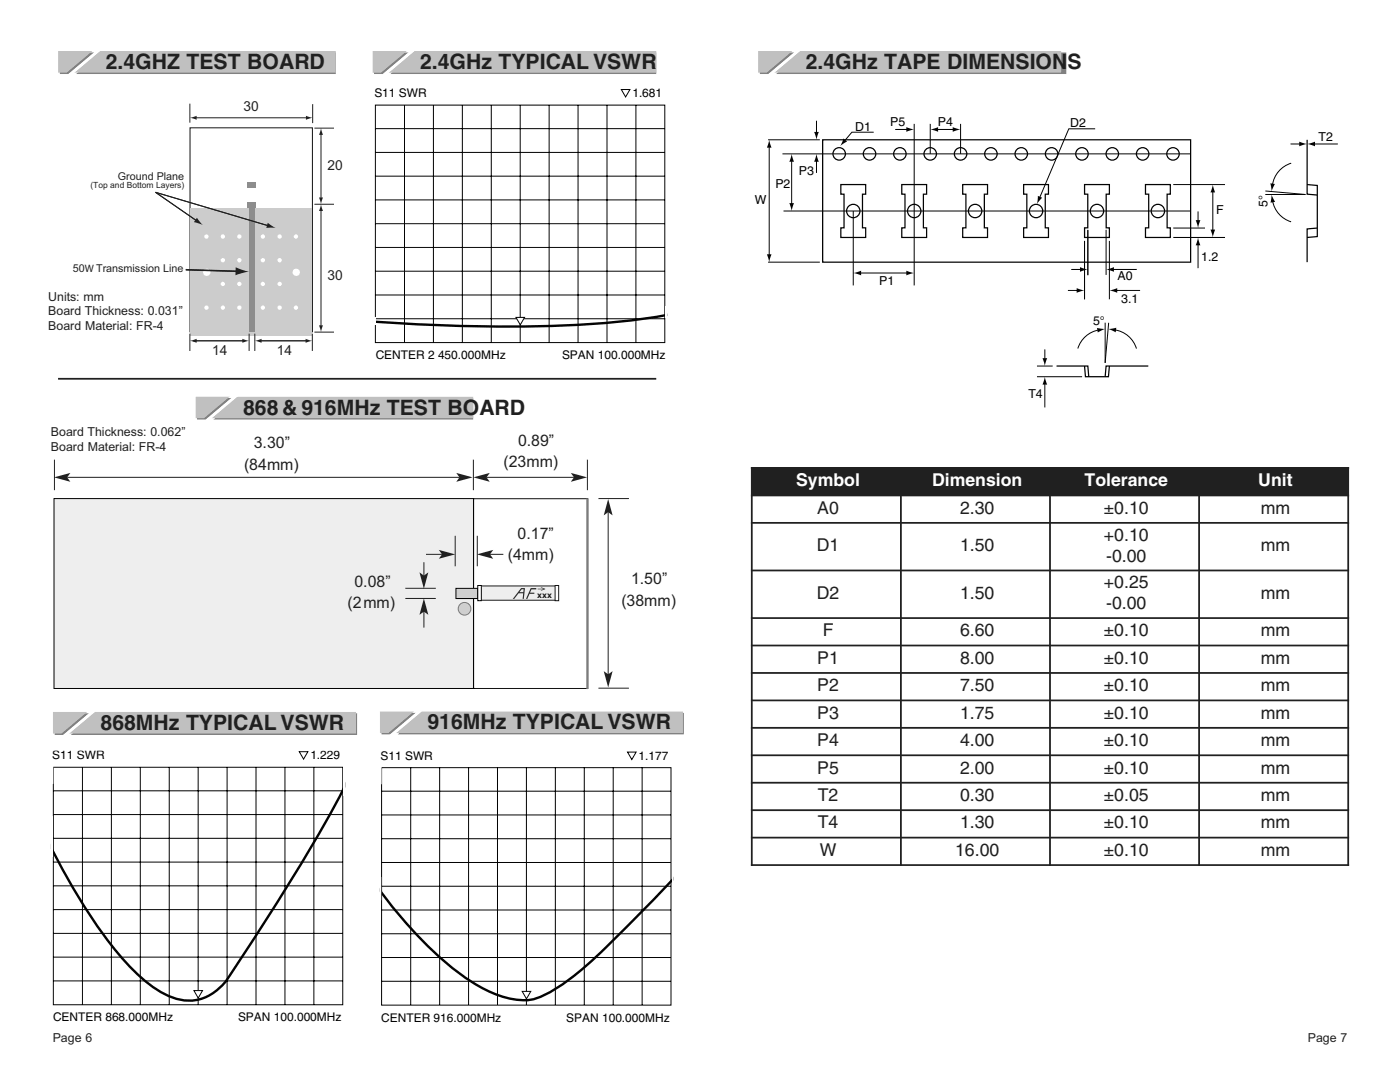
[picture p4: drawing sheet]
<svg xmlns="http://www.w3.org/2000/svg" width="279mm" height="216mm" viewBox="0 0 279 216" stroke-linecap="round" stroke-linejoin="round" font-family="sans-serif">
<g fill="#827f7e">
<path d="M15.1 14.8l5.2-4.4h46.8v4.4z"/>
<path d="M11.9 10.4h6.9l-5.2 4.4h-1.7z"/>
</g>
<g fill="#c2c0be">
<path d="M14.8 14.5l5.2-4.3h47.1v4.3z"/>
<path d="M11.6 10.2h6.9l-5.2 4.3h-1.7z"/>
</g>
<g fill="#827f7e">
<path d="M14.1 146.7l5.2-4.4h52v4.4z"/>
<path d="M10.9 142.3h6.9l-5.2 4.4h-1.7z"/>
</g>
<g fill="#c2c0be">
<path d="M13.7 146.4l5.2-4.4h52.2v4.4z"/>
<path d="M10.5 142h7l-5.2 4.4h-1.8z"/>
</g>
<path d="M37.9 25.5h24.5v40.7h-24.5z" fill="#fff"/>
<path d="M37.9 25.5h24.5v40.7h-24.5z" fill="none" stroke="#231f20" stroke-width=".21"/>
<path d="M38 41.6h24.2v25.4h-24.2z" fill="#c9cdd3"/>
<path d="M37.9 20.7v3.8M62.4 20.8v3.8M62.7 25.6h4M62.7 40.8h4M37.9 66.6v3.4M49.7 66.6v3.4M50.9 66.6v3.4M62.3 66.6v3.4M62.7 66.3h4" fill="none" stroke="#231f20" stroke-width=".2"/>
<g fill="#fff">
<circle cx="41.3" cy="54.3" r=".73"/>
<circle cx="59.1" cy="54.3" r=".73"/>
<circle cx="47.8" cy="47.2" r=".43"/>
<circle cx="47.8" cy="51.9" r=".43"/>
<circle cx="47.8" cy="56.7" r=".43"/>
<circle cx="47.8" cy="61.4" r=".43"/>
<circle cx="52.5" cy="47.2" r=".43"/>
<circle cx="52.5" cy="51.9" r=".43"/>
<circle cx="52.5" cy="56.7" r=".43"/>
<circle cx="52.5" cy="61.4" r=".43"/>
<circle cx="55.8" cy="47.2" r=".43"/>
<circle cx="55.8" cy="51.9" r=".43"/>
<circle cx="55.8" cy="56.7" r=".43"/>
<circle cx="55.8" cy="61.4" r=".43"/>
<circle cx="59.1" cy="47.2" r=".43"/>
<circle cx="59.1" cy="61.4" r=".43"/>
<circle cx="44.5" cy="47.2" r=".43"/>
<circle cx="44.5" cy="51.9" r=".43"/>
<circle cx="44.5" cy="56.7" r=".43"/>
<circle cx="44.5" cy="61.4" r=".43"/>
<circle cx="41.2" cy="47.2" r=".43"/>
<circle cx="41.2" cy="61.4" r=".43"/>
</g>
<g fill="#888f95">
<path d="M49.4 36.3h1.7v1.1h-1.7z"/>
<path d="M49.4 40.4h1.7v1.2h-1.7z"/>
<path d="M49.8 40.9h1v25.2h-1z"/>
</g>
<path d="M39 23.5h22.4z" fill="#fff"/>
<path d="M39 23.5h22.4" fill="none" stroke="#231f20" stroke-width=".2"/>
<g fill="#231f20">
<path d="M61.1 23.1l1.3 .4-1.3 .4z"/>
<path d="M37.9 23.5l1.3-.4v.8z"/>
</g>
<path d="M64.1 26.4v13.2" fill="none" stroke="#231f20" stroke-width=".2"/>
<g fill="#231f20">
<path d="M63.7 39.4h.8l-.4 1.4z"/>
<path d="M64.1 25.6l.4 1.3h-.8z"/>
</g>
<path d="M64.1 41.9v23.5" fill="none" stroke="#231f20" stroke-width=".2"/>
<g fill="#231f20">
<path d="M63.7 64.9h.8l-.4 1.4z"/>
<path d="M64.1 40.8l.4 1.3h-.8z"/>
</g>
<path d="M38.6 68h10" fill="none" stroke="#231f20" stroke-width=".2"/>
<g fill="#231f20">
<path d="M48.4 67.6l1.3 .4-1.3 .4z"/>
<path d="M37.9 68l1.3-.4v.8z"/>
</g>
<path d="M51.9 68h9.5" fill="none" stroke="#231f20" stroke-width=".2"/>
<g fill="#231f20">
<path d="M61 67.6l1.3 .4-1.3 .4z"/>
<path d="M50.9 68l1.3-.4v.8z"/>
</g>
<path d="M37.1 54h10.5M37.1 53.8l10.5 .3" fill="none" stroke="#231f20" stroke-width=".32"/>
<g fill="#231f20">
<path d="M47 53.3l2.7 .9-2.7 .7z"/>
<path d="M31 38.4l22.6 6.7z"/>
</g>
<path d="M31 38.4l22.6 6.7" fill="none" stroke="#231f20" stroke-width=".21"/>
<g fill="#231f20">
<path d="M53.4 44.5l1.6 1h-1.9z"/>
<path d="M31 38.4l8.3 5.7z"/>
</g>
<path d="M31 38.4l8.3 5.7" fill="none" stroke="#231f20" stroke-width=".21"/>
<path d="M39.3 43.4l1.2 1.5-1.8-.6z" fill="#231f20"/>
<g fill="#827f7e">
<path d="M79.3 146.6l5.2-4.4h52v4.4z"/>
<path d="M76.1 142.2h6.9l-5.2 4.4h-1.7z"/>
</g>
<g fill="#c2c0be">
<path d="M79 146.3l5.2-4.4h52.1v4.4z"/>
<path d="M75.8 141.9h6.9l-5.2 4.4h-1.7z"/>
</g>
<g fill="#827f7e">
<path d="M77.8 14.8l5.2-4.4h48v4.4z"/>
<path d="M74.6 10.4h7l-5.2 4.4h-1.8z"/>
</g>
<g fill="#c2c0be">
<path d="M77.5 14.5l5.2-4.3h48.3v4.3z"/>
<path d="M74.3 10.2h7l-5.2 4.3h-1.8z"/>
</g>
<path d="M97.1 95.2h17.4" fill="none" stroke="#231f20" stroke-width=".2"/>
<g fill="#231f20">
<path d="M94.5 95.2l3.2-.8-.5 .8 .5 .9z" fill-rule="evenodd"/>
<path d="M113.9 94.4l3.3 .8-3.3 .9 .6-.8z" fill-rule="evenodd"/>
</g>
<g fill="#827f7e">
<path d="M42.5 83.7l5.2-4.3h46.8v4.3z"/>
<path d="M39.3 79.4h7l-5.2 4.3h-1.8z"/>
</g>
<g fill="#c2c0be">
<path d="M42.2 83.5l5.2-4.4h47.1v4.4z"/>
<path d="M39 79.1h6.9l-5.2 4.4h-1.7z"/>
</g>
<path d="M11.6 75.6h119.4" fill="none" stroke="#231f20" stroke-width=".35"/>
<path d="M10.9 91.7v6.1M13.4 95.2h78.3M94.5 91.7v6.1M117.2 91.7v6.1" fill="none" stroke="#231f20" stroke-width=".2"/>
<g fill="#231f20">
<path d="M10.8 95.2l3.2-.8-.5 .8 .5 .9z" fill-rule="evenodd"/>
<path d="M91.1 94.4l3.2 .8-3.2 .9 .5-.8z" fill-rule="evenodd"/>
</g>
<path d="M121.4 102.2v32.3" fill="none" stroke="#231f20" stroke-width=".2"/>
<g fill="#231f20">
<path d="M121.4 99.6l.9 3.2-.8-.5-1 .5z" fill-rule="evenodd"/>
<path d="M120.5 133.9l.8 .6 1-.6-.9 3.3z" fill-rule="evenodd"/>
</g>
<path d="M119.4 99.5h6.1M119.4 137.3h6.1" fill="none" stroke="#231f20" stroke-width=".2"/>
<g fill="#827f7e">
<path d="M154.8 14.8l5.2-4.4h52.9v4.4z"/>
<path d="M151.6 10.4h6.9l-5.2 4.4h-1.7z"/>
</g>
<g fill="#c2c0be">
<path d="M154.5 14.5l5.2-4.3h52.1v4.3z"/>
<path d="M151.3 10.2h6.9l-5.2 4.3h-1.7z"/>
</g>
<g fill="none" stroke="#020303" stroke-width=".2">
<path d="M74.9 21h57.8v47.4h-57.8zM74.9 25.7h57.7M74.9 30.4h57.7M74.9 35.2h57.7M74.9 39.9h57.7M80.7 21v47.3M86.5 21v47.3M92.3 21v47.3M98 21v47.3M103.8 21v47.3M109.6 21v47.3M115.4 21v47.3"/>
<path d="M121.1 21v47.3M126.9 21v47.3M74.9 44.6h57.7M74.9 49.4h57.7M74.9 54.1h57.7M74.9 58.9h57.7M74.9 63.6h57.7"/>
</g>
<path d="M103 63.3h1.7l-.9 1.5z" fill="#fff"/>
<path d="M103 63.3h1.7l-.9 1.5z" fill="none" stroke="#020303" stroke-width=".2"/>
<path d="M124 17.9h1.7l-.8 1.5z" fill="#fff"/>
<path d="M124 17.9h1.7l-.8 1.5z" fill="none" stroke="#020303" stroke-width=".2"/>
<path d="M133.2 62.8a186.5 186.5 0 0 1-36.3 2.3l-12.2-.3-10.3-.6" fill="none" stroke="#020303" stroke-width=".48"/>
<g fill="#fff">
<path d="M132.8 61.1h.4v2.3h-.4z"/>
<path d="M74.4 63.2h.4v1.6h-.4z"/>
</g>
<g fill="none" stroke="#020303" stroke-width=".2">
<path d="M10.6 153.1h57.8v47.4h-57.8zM10.6 157.8h57.8M16.5 153.1v47.4M22.2 153.1v47.4M28 153.1v47.4M33.8 153.1v47.4M39.5 153.1v47.4M45.3 153.1v47.4M51.1 153.1v47.4M56.9 153.1v47.4M62.6 153.1v47.4M10.6 162.5h57.8"/>
<path d="M10.6 167.3h57.8M10.6 172h57.8M10.6 176.8h57.8M10.6 181.5h57.8M10.6 186.2h57.8M10.6 191h57.8M10.6 195.7h57.8"/>
</g>
<path d="M25.8 151.5h2.1v1h-2.1z" fill="#fff"/>
<path d="M25.8 151.5h2.1v1h-2.1z" fill="none" stroke="#fff" stroke-width=".2"/>
<path d="M50.2 151.4h1.3v1.1h-1.3z" fill="#fff"/>
<path d="M50.2 151.4h1.3v1.1h-1.3z" fill="none" stroke="#fff" stroke-width=".2"/>
<path d="M59.7 150h1.7l-.8 1.5z" fill="#fff"/>
<path d="M59.7 150h1.7l-.8 1.5z" fill="none" stroke="#020303" stroke-width=".2"/>
<path d="M10.1 152.3h.4v4h-.4z" fill="#fff"/>
<path d="M10.1 152.3h.4v4h-.4" fill="none" stroke="#fff" stroke-width=".2"/>
<path d="M38.7 197.7h1.7l-.8 1.4z" fill="#fff"/>
<path d="M38.7 197.7h1.7l-.8 1.4z" fill="none" stroke="#020303" stroke-width=".2"/>
<path d="M68.9 156.7a412.5 412.5 0 0 1-21.9 36.2l-.8 1.2a10.9 10.9 0 0 1-7.1 5.5 11.5 11.5 0 0 1-8.3-2.5 50.6 50.6 0 0 1-11.8-12.9l-4.8-7.7-4.1-7.5" fill="none" stroke="#020303" stroke-width=".48"/>
<g fill="#fff">
<path d="M68.5 149.7h.4v9.2h-.4z"/>
<path d="M10.1 162.9h.4v8h-.4z"/>
</g>
<path d="M10.1 162.9h.4v8h-.4" fill="none" stroke="#fff" stroke-width=".2"/>
<g fill="none" stroke="#020303" stroke-width=".2">
<path d="M76.2 153.2h57.7v47.4h-57.7zM76.2 157.9h57.7M82 153.2v47.3M87.7 153.2v47.3M93.5 153.2v47.3M99.3 153.2v47.3M105.1 153.2v47.3M110.8 153.2v47.3M116.6 153.2v47.3M122.4 153.2v47.3M128.2 153.2v47.3M76.2 162.6h57.7"/>
<path d="M76.2 167.4h57.7M76.2 172.1h57.7M76.2 176.8h57.7M76.2 181.6h57.7M76.2 186.3h57.7M76.2 191.1h57.7M76.2 195.8h57.7"/>
</g>
<path d="M91.3 151.5h2.1v1.1h-2.1z" fill="#fff"/>
<path d="M91.3 151.5h2.1v1.1h-2.1z" fill="none" stroke="#fff" stroke-width=".2"/>
<path d="M115.7 151.5h1.3v1.1h-1.3z" fill="#fff"/>
<path d="M115.7 151.5h1.3v1.1h-1.3z" fill="none" stroke="#fff" stroke-width=".2"/>
<path d="M125.2 150.1h1.8l-.9 1.5z" fill="#fff"/>
<path d="M125.2 150.1h1.8l-.9 1.5z" fill="none" stroke="#020303" stroke-width=".2"/>
<path d="M75.7 152.4h.4v4h-.4z" fill="#fff"/>
<path d="M75.6 152.4h.5v4h-.5" fill="none" stroke="#fff" stroke-width=".2"/>
<path d="M104.2 197.8h1.7l-.8 1.5z" fill="#fff"/>
<path d="M104.2 197.8h1.7l-.8 1.5z" fill="none" stroke="#020303" stroke-width=".2"/>
<path d="M134.5 175.3l-3.2 3.3a353.4 353.4 0 0 1-14.7 14.5 31.7 31.7 0 0 1-9.7 6.1l-1.7 .4a19.1 19.1 0 0 1-11-3.6 71 71 0 0 1-16.1-15.4l-2.5-3.1" fill="none" stroke="#020303" stroke-width=".48"/>
<g fill="#fff">
<path d="M134 172.8h.4v4.4h-.4z"/>
<path d="M75.7 175.1h.3v4.4h-.3z"/>
</g>
<path d="M75.6 175.1h.4v4.4h-.4" fill="none" stroke="#fff" stroke-width=".2"/>
<path d="M94.5 99.5h22.8v37.9h-22.8z" fill="none" stroke="#0c0b0c" stroke-width=".2"/>
<path d="M10.8 99.5h83.7v37.9h-83.7z" fill="#f0eeec"/>
<path d="M10.8 99.5h83.7v37.9h-83.7z" fill="none" stroke="#020303" stroke-width=".2"/>
<path d="M91 117.4h4.3v2h-4.3z" fill="#d0d0cf"/>
<path d="M91 117.4h4.3v2h-4.3z" fill="none" stroke="#020303" stroke-width=".2"/>
<circle cx="92.7" cy="121.5" r="1.26" fill="#d0d0cf"/>
<circle cx="92.7" cy="121.5" r="1.26" fill="none" stroke="#7b7978" stroke-width=".2"/>
<path d="M95.7 116.9h15.4v2.9h-15.4z" fill="#f0edec"/>
<path d="M95.7 116.9h15.4v2.9h-15.4z" fill="none" stroke="#1f1618" stroke-width=".2"/>
<path d="M95.3 116.8h.8v3.1h-.8z" fill="#fff"/>
<path d="M95.3 116.8h.8v3.1h-.8z" fill="none" stroke="#020303" stroke-width=".2"/>
<path d="M110.8 116.8h.7v3.1h-.7z" fill="#fff"/>
<path d="M110.8 116.8h.7v3.1h-.7z" fill="none" stroke="#1f1618" stroke-width=".2"/>
<g fill="#392528">
<path d="M107.3 117.5h1.2l-.6-.3 .9 .4-.9 .3v-.1l.6-.2h-1.2z"/>
<path d="M105.9 117.3h1.1v.3h-.9l-.3 .7h.8v.2h-.9l-.5 1h-.2z"/>
<path d="M104 117.3l-1.7 2.2h.3l.9-1.1h.9l-.1 1.1h.2l.3-2.2zM104.1 117.6h.4l-.1 .6h-.7z"/>
</g>
<path d="M117.2 99.4v38.1" fill="none" stroke="#7d7c7c" stroke-width=".35"/>
<path d="M84.6 122.1v3.1" fill="none" stroke="#231f20" stroke-width=".2"/>
<path d="M84.6 119.4l.9 3.3-.8-.6-1 .6z" fill-rule="evenodd" fill="#231f20"/>
<path d="M84.6 112.2v2.6" fill="none" stroke="#231f20" stroke-width=".2"/>
<path d="M83.7 114.2l.8 .6 1-.6-.9 3.3z" fill-rule="evenodd" fill="#231f20"/>
<path d="M80.9 117.4h6.1M80.9 119.4h6.1M85 110.6h3.2" fill="none" stroke="#231f20" stroke-width=".2"/>
<path d="M87.6 109.7l3.2 .9-3.2 .9 .6-.8z" fill-rule="evenodd" fill="#231f20"/>
<path d="M97.8 110.6h2.7" fill="none" stroke="#231f20" stroke-width=".2"/>
<path d="M95.2 110.6l3.2-.9-.5 .8 .5 1z" fill-rule="evenodd" fill="#231f20"/>
<path d="M90.8 106.9v6.1M95.3 106.9v6.1" fill="none" stroke="#231f20" stroke-width=".2"/>
<g fill="none" stroke="#010202" stroke-width=".25">
<path d="M164.2 27.9h73.4v24.4h-73.4z"/>
<circle cx="167.5" cy="30.7" r="1.24"/>
</g>
<path d="M156.2 30.7h81.3M156.4 42.1h81.1M170.3 42.1v14.9M171.5 54.5h9.8M182.4 42.1v14.9" fill="none" stroke="#010202" stroke-width=".2"/>
<g fill="#010202">
<path d="M180.9 54l1.5 .5-1.5 .4z"/>
<path d="M170.3 54.5l1.6-.5v.9z"/>
</g>
<path d="M162.9 32v2.5" fill="none" stroke="#010202" stroke-width=".2"/>
<path d="M162.9 30.7l.5 1.6h-.9z" fill="#010202"/>
<path d="M158 31.9v9.1" fill="none" stroke="#010202" stroke-width=".2"/>
<g fill="#010202">
<path d="M157.5 40.5h1l-.5 1.6z"/>
<path d="M158 30.7l.5 1.6h-1z"/>
</g>
<path d="M153.3 27.9h10.3M153.5 29.3v21.8M153.3 52.3h10.3" fill="none" stroke="#010202" stroke-width=".2"/>
<g fill="#010202">
<path d="M153 50.7h1l-.5 1.6z"/>
<path d="M153.5 27.9l.5 1.6h-1z"/>
</g>
<path d="M174.4 26.4h-4.4l-1.5 1.8" fill="none" stroke="#010202" stroke-width=".2"/>
<path d="M168.3 27.6l.8 .6-1.4 .9z" fill="#010202"/>
<path d="M182.4 24.7v17.4M185.6 24.7v6M187 25.8h3.4M191.7 24.7v6" fill="none" stroke="#010202" stroke-width=".2"/>
<g fill="#010202">
<path d="M190.1 25.4l1.6 .4-1.6 .5z"/>
<path d="M185.6 25.8l1.6-.4v.9z"/>
</g>
<path d="M178.7 25.8h2.3" fill="none" stroke="#010202" stroke-width=".2"/>
<path d="M180.9 25.4l1.5 .4-1.5 .5z" fill="#010202"/>
<path d="M218.6 25.7h-5.3l-5.9 13.9" fill="none" stroke="#010202" stroke-width=".2"/>
<path d="M207.1 39.1l.9 .4-1.1 1.2z" fill="#010202"/>
<g fill="none" stroke="#010202" stroke-width=".25">
<path d="M167.8 36.8h5v1.9h-.7v6.8h.7v1.9h-5v-1.9h.6v-6.8h-.6zM180 36.8h4.9v1.9h-.6v6.8h.6v1.9h-4.9v-1.9h.6v-6.8h-.6zM192.1 36.8h5v1.9h-.7v6.8h.7v1.9h-5v-1.9h.7v-6.8h-.7zM204.3 36.8h4.9v1.9h-.6v6.8h.6v1.9h-4.9v-1.9h.6v-6.8h-.6zM216.4 36.8h5v1.9h-.6v6.8h.6v1.9h-5v-1.9h.7v-6.8h-.7zM228.6 36.8h5v1.9h-.7v6.8h.7v1.9h-5v-1.9h.6v-6.8h-.6z"/>
<circle cx="173.5" cy="30.7" r="1.24"/>
<circle cx="179.6" cy="30.7" r="1.24"/>
<circle cx="185.6" cy="30.7" r="1.24"/>
<circle cx="191.7" cy="30.7" r="1.24"/>
<circle cx="197.8" cy="30.7" r="1.24"/>
<circle cx="203.8" cy="30.7" r="1.24"/>
<circle cx="209.9" cy="30.7" r="1.24"/>
<circle cx="215.9" cy="30.7" r="1.24"/>
<circle cx="222" cy="30.7" r="1.24"/>
<circle cx="228" cy="30.7" r="1.24"/>
<circle cx="234.1" cy="30.7" r="1.24"/>
<circle cx="170.3" cy="42.1" r="1.33"/>
<circle cx="182.4" cy="42.1" r="1.33"/>
<circle cx="194.6" cy="42.1" r="1.33"/>
<circle cx="206.8" cy="42.1" r="1.33"/>
<circle cx="218.9" cy="42.1" r="1.33"/>
<circle cx="231.1" cy="42.1" r="1.33"/>
</g>
<path d="M162.9 24.1v2.5" fill="none" stroke="#010202" stroke-width=".2"/>
<path d="M162.5 26.3h.9l-.5 1.6z" fill="#010202"/>
<path d="M213.8 53.8h2.1M216.4 48.1v11.6M217.1 45.8v9.1M220.7 45.8v9.1M221.4 48.1v11.6" fill="none" stroke="#010202" stroke-width=".2"/>
<path d="M215.5 53.3l1.6 .5-1.6 .4z" fill="#010202"/>
<path d="M222 53.8h4.9" fill="none" stroke="#010202" stroke-width=".2"/>
<path d="M220.7 53.8l1.6-.5v.9z" fill="#010202"/>
<path d="M213.1 58h2.2" fill="none" stroke="#010202" stroke-width=".2"/>
<path d="M214.9 57.5l1.5 .5-1.5 .4z" fill="#010202"/>
<path d="M222.7 58h4.8" fill="none" stroke="#010202" stroke-width=".2"/>
<path d="M221.4 58l1.6-.5v.9z" fill="#010202"/>
<path d="M234.1 36.8h10.4M234.1 47.4h10.4M234.1 45.5h6.4M239.1 42.2v2.1" fill="none" stroke="#010202" stroke-width=".2"/>
<path d="M238.6 43.9h1l-.5 1.6z" fill="#010202"/>
<path d="M239.1 48.6v4.9" fill="none" stroke="#010202" stroke-width=".2"/>
<path d="M239.1 47.4l.5 1.6h-1z" fill="#010202"/>
<path d="M242 38v8.2" fill="none" stroke="#010202" stroke-width=".2"/>
<g fill="#010202">
<path d="M241.6 45.8h.9l-.5 1.6z"/>
<path d="M242 36.8l.5 1.6h-.9z"/>
</g>
<path d="M260.9 27.9v10.8l2 .2M260.9 36.8l2 .2v10.2l-2 .2M262.9 45.5l-2 .2v6.6" fill="none" stroke="#010202" stroke-width=".25"/>
<path d="M257.5 28.7h2.2" fill="none" stroke="#010202" stroke-width=".2"/>
<path d="M259.3 28.3l1.6 .4-1.6 .5z" fill="#010202"/>
<path d="M262.1 28.7h4.9" fill="none" stroke="#010202" stroke-width=".2"/>
<path d="M260.9 28.7l1.5-.4v.9z" fill="#010202"/>
<path d="M210.9 73h6.2l.2 2.2M216.4 73l.2 2.2h4.6l.2-2.2M229.2 73h-8.5l-.1 2.2" fill="none" stroke="#010202" stroke-width=".25"/>
<path d="M219.3 65.8a5.3 5.3 0 0 0-4.2 3.7M220.6 64.4v8l.7-8" fill="none" stroke="#010202" stroke-width=".2"/>
<path d="M218.9 65.4l1.7 .2-1.5 .8z" fill="#010202"/>
<path d="M222.4 65.8a5.3 5.3 0 0 1 4.4 3.8" fill="none" stroke="#010202" stroke-width=".2"/>
<path d="M221.2 65.6l1.6-.2-.1 .9z" fill="#010202"/>
<path d="M206.9 73h3.2M206.9 75.2h9.1M208.5 69.7v2.2" fill="none" stroke="#010202" stroke-width=".2"/>
<path d="M208.1 71.5h.9l-.5 1.5z" fill="#010202"/>
<path d="M208.5 76.4v4.9" fill="none" stroke="#010202" stroke-width=".2"/>
<path d="M208.5 75.2l.5 1.5h-.9z" fill="#010202"/>
<path d="M252.5 38.1l8 .7h-8M254 40a5.3 5.3 0 0 0 3.7 4.3" fill="none" stroke="#010202" stroke-width=".2"/>
<path d="M253.8 38.8l.7 1.5-.9 .1z" fill="#010202"/>
<path d="M257.7 32.6a5.3 5.3 0 0 0-3.8 4.4" fill="none" stroke="#010202" stroke-width=".2"/>
<path d="M253.5 36.6l.9 .1-.6 1.5z" fill="#010202"/>
<path d="M149.9 93.2h119.3v79.6h-119.3z" fill="#fff"/>
<g fill="#231f20">
<path d="M149.9 93.2h29.9v5.7h-29.9z"/>
<path d="M179.8 93.2h29.7v5.7h-29.7z"/>
<path d="M209.5 93.2h29.8v5.7h-29.8z"/>
<path d="M239.3 93.2h29.9v5.7h-29.9z"/>
</g>
<g fill="#fff">
<path d="M149.9 98.9h29.9v5.4h-29.9z"/>
<path d="M179.8 98.9h29.7v5.4h-29.7z"/>
<path d="M209.5 98.9h29.8v5.4h-29.8z"/>
<path d="M239.3 98.9h29.9v5.4h-29.9z"/>
<path d="M149.9 104.3h29.9v9.5h-29.9z"/>
<path d="M179.8 104.3h29.7v9.5h-29.7z"/>
<path d="M209.5 104.3h29.8v9.5h-29.8z"/>
<path d="M239.3 104.3h29.9v9.5h-29.9z"/>
<path d="M149.9 113.8h29.9v9.5h-29.9z"/>
<path d="M179.8 113.8h29.7v9.5h-29.7z"/>
<path d="M209.5 113.8h29.8v9.5h-29.8z"/>
<path d="M239.3 113.8h29.9v9.5h-29.9z"/>
<path d="M149.9 123.3h29.9v5.5h-29.9z"/>
<path d="M179.8 123.3h29.7v5.5h-29.7z"/>
<path d="M209.5 123.3h29.8v5.5h-29.8z"/>
<path d="M239.3 123.3h29.9v5.5h-29.9z"/>
<path d="M149.9 128.8h29.9v5.5h-29.9z"/>
<path d="M179.8 128.8h29.7v5.5h-29.7z"/>
<path d="M209.5 128.8h29.8v5.5h-29.8z"/>
<path d="M239.3 128.8h29.9v5.5h-29.9z"/>
<path d="M149.9 134.3h29.9v5.5h-29.9z"/>
<path d="M179.8 134.3h29.7v5.5h-29.7z"/>
<path d="M209.5 134.3h29.8v5.5h-29.8z"/>
<path d="M239.3 134.3h29.9v5.5h-29.9z"/>
<path d="M149.9 139.8h29.9v5.4h-29.9z"/>
<path d="M179.8 139.8h29.7v5.4h-29.7z"/>
<path d="M209.5 139.8h29.8v5.4h-29.8z"/>
<path d="M239.3 139.8h29.9v5.4h-29.9z"/>
<path d="M149.9 145.2h29.9v5.5h-29.9z"/>
<path d="M179.8 145.2h29.7v5.5h-29.7z"/>
<path d="M209.5 145.2h29.8v5.5h-29.8z"/>
<path d="M239.3 145.2h29.9v5.5h-29.9z"/>
<path d="M149.9 150.7h29.9v5.5h-29.9z"/>
<path d="M179.8 150.7h29.7v5.5h-29.7z"/>
<path d="M209.5 150.7h29.8v5.5h-29.8z"/>
<path d="M239.3 150.7h29.9v5.5h-29.9z"/>
<path d="M149.9 156.2h29.9v5.5h-29.9z"/>
<path d="M179.8 156.2h29.7v5.5h-29.7z"/>
<path d="M209.5 156.2h29.8v5.5h-29.8z"/>
<path d="M239.3 156.2h29.9v5.5h-29.9z"/>
<path d="M149.9 161.7h29.9v5.4h-29.9z"/>
<path d="M179.8 161.7h29.7v5.4h-29.7z"/>
<path d="M209.5 161.7h29.8v5.4h-29.8z"/>
<path d="M239.3 161.7h29.9v5.4h-29.9z"/>
<path d="M149.9 167.1h29.9v5.7h-29.9z"/>
<path d="M179.8 167.1h29.7v5.7h-29.7z"/>
<path d="M209.5 167.1h29.8v5.7h-29.8z"/>
<path d="M239.3 167.1h29.9v5.7h-29.9z"/>
</g>
<g fill="none" stroke="#231f20" stroke-width=".35">
<path d="M149.9 93.4h119.3M149.9 98.9h119.3M150 93.2v79.6M179.8 93.2v79.6M209.5 93.2v79.6M239.3 93.2v79.6M269.1 93.2v79.6M149.9 104.3h119.3M149.9 113.8h119.3M149.9 123.3h119.3M149.9 128.8h119.3M149.9 134.3h119.3"/>
<path d="M149.9 139.8h119.3M149.9 145.2h119.3M149.9 150.7h119.3M149.9 156.2h119.3M149.9 161.7h119.3M149.9 167.1h119.3M149.9 172.6h119.3"/>
</g>
<g font-size="4.2" fill="#231f20">
<text x="21.1" y="13.8">2.4GHZ TEST BOARD</text>
<text x="83.8" y="13.8">2.4GHz TYPICAL VSWR</text>
<text x="160.8" y="13.8">2.4GHz TAPE DIMENSIONS</text>
<text x="48.5" y="82.7">868 &amp; 916MHz TEST BOARD</text>
<text x="20.1" y="145.7">868MHz TYPICAL VSWR</text>
<text x="85.3" y="145.6">916MHz TYPICAL VSWR</text>
</g>
<g font-size="3.5" fill="#fff">
<text x="158.9" y="97">Symbol</text>
<text x="186" y="97">Dimension</text>
<text x="216.5" y="97">Tolerance</text>
<text x="251.1" y="97">Unit</text>
</g>
<g font-size="3.5" fill="#231f20">
<text x="163.1" y="102.5">A0</text>
<text x="191.6" y="102.5">2.30</text>
<text x="220.3" y="102.5">±0.10</text>
<text x="220.3" y="107.9">+0.10</text>
<text x="251.6" y="102.5">mm</text>
<text x="163" y="110">D1</text>
<text x="191.6" y="110">1.50</text>
<text x="220.8" y="112.1">-0.00</text>
<text x="251.6" y="110">mm</text>
<text x="163" y="119.5">D2</text>
<text x="191.6" y="119.5">1.50</text>
<text x="220.3" y="117.4">+0.25</text>
<text x="251.6" y="119.5">mm</text>
<text x="220.8" y="121.6">-0.00</text>
<text x="164.2" y="127">F</text>
<text x="191.6" y="127">6.60</text>
<text x="220.3" y="127">±0.10</text>
<text x="251.6" y="127">mm</text>
<text x="163.1" y="132.4">P1</text>
<text x="163.1" y="137.9">P2</text>
<text x="191.6" y="132.4">8.00</text>
<text x="191.6" y="137.9">7.50</text>
<text x="220.3" y="132.4">±0.10</text>
<text x="220.3" y="137.9">±0.10</text>
<text x="251.6" y="132.4">mm</text>
<text x="251.6" y="137.9">mm</text>
<text x="163.1" y="143.4">P3</text>
<text x="191.6" y="143.4">1.75</text>
<text x="220.3" y="143.4">±0.10</text>
<text x="251.6" y="143.4">mm</text>
<text x="163.1" y="148.9">P4</text>
<text x="191.6" y="148.9">4.00</text>
<text x="220.3" y="148.9">±0.10</text>
<text x="251.6" y="148.9">mm</text>
<text x="163.1" y="154.3">P5</text>
<text x="191.6" y="154.3">2.00</text>
<text x="220.3" y="154.3">±0.10</text>
<text x="251.6" y="154.3">mm</text>
<text x="163.2" y="159.8">T2</text>
<text x="191.6" y="159.8">0.30</text>
<text x="220.3" y="159.8">±0.05</text>
<text x="251.6" y="159.8">mm</text>
<text x="163.2" y="165.3">T4</text>
<text x="191.6" y="165.3">1.30</text>
<text x="220.3" y="165.3">±0.10</text>
<text x="251.6" y="165.3">mm</text>
<text x="163.6" y="170.8">W</text>
<text x="190.6" y="170.8">16.00</text>
<text x="220.3" y="170.8">±0.10</text>
<text x="251.6" y="170.8">mm</text>
</g>
<g font-size="3.2" fill="#231f20">
<text x="50.6" y="89.5">3.30”</text>
<text x="103.4" y="89">0.89”</text>
<text x="48.7" y="93.7">(84mm)</text>
<text x="100.5" y="93.3">(23mm)</text>
<text x="103.3" y="107.5">0.17”</text>
<text x="101.4" y="111.8">(4mm)</text>
<text x="70.7" y="117.2">0.08”</text>
<text x="125.9" y="116.6">1.50”</text>
<text x="69.3" y="121.4">(2mm)</text>
<text x="124" y="120.8">(38mm)</text>
</g>
<g font-size="2.8" fill="#231f20">
<text x="48.6" y="22.1">30</text>
<text x="65.4" y="33.8">20</text>
<text x="65.4" y="55.9">30</text>
<text x="42.3" y="70.8">14</text>
<text x="55.3" y="70.8">14</text>
</g>
<g font-size="2.5" fill="#010202">
<text x="170.7" y="26.1">D1</text>
<text x="177.7" y="25.1">P5</text>
<text x="187.2" y="25.1">P4</text>
<text x="213.6" y="25.3">D2</text>
<text x="263.2" y="28.2">T2</text>
<text x="159.4" y="34.9">P3</text>
<text x="150.7" y="40.7">W</text>
<text x="154.7" y="37.5">P2</text>
<text x="253" y="41.2" transform="rotate(-90 253 41.2)">5°</text>
<text x="242.7" y="42.7">F</text>
<text x="239.7" y="52">1.2</text>
<text x="175.4" y="56.8">P1</text>
<text x="223" y="55.8">A0</text>
<text x="218.1" y="64.8">5°</text>
<text x="223.8" y="60.4">3.1</text>
<text x="205.2" y="79.4">T4</text>
</g>
<g font-size="2.5" fill="#231f20">
<text x="9.6" y="60">Units: mm</text>
<text x="9.6" y="62.9">Board Thickness: 0.031”</text>
<text x="9.6" y="65.9">Board Material: FR-4</text>
<text x="10.2" y="87.1">Board Thickness: 0.062”</text>
<text x="10.2" y="90">Board Material: FR-4</text>
<text x="10.5" y="207.9">Page 6</text>
<text x="261" y="207.9">Page 7</text>
</g>
<g font-size="2.4" fill="#020303">
<text x="74.7" y="19.4">S11 SWR</text>
<text x="126.2" y="19.4">1.681</text>
<text x="75" y="71.6">CENTER 2 450.000MHz</text>
<text x="112.2" y="71.6">SPAN 100.000MHz</text>
<text x="10.4" y="151.5">S11 SWR</text>
<text x="61.9" y="151.5">1.229</text>
<text x="75.9" y="151.6">S11 SWR</text>
<text x="127.4" y="151.6">1.177</text>
<text x="10.6" y="203.8">CENTER 868.000MHz</text>
<text x="47.5" y="203.8">SPAN 100.000MHz</text>
<text x="76.1" y="203.8">CENTER 916.000MHz</text>
<text x="113" y="203.8">SPAN 100.000MHz</text>
</g>
<g font-size="2.2" fill="#231f20">
<text x="23.5" y="35.9">Ground Plane</text>
<text x="14.5" y="54.3">50W Transmission Line</text>
</g>
<text font-size="1.7" fill="#231f20" x="18.1" y="37.6">(Top and Bottom Layers)</text>
<text font-size="1.7" fill="#1f1618" x="107.2" y="119.4">xxx</text>
</svg>
